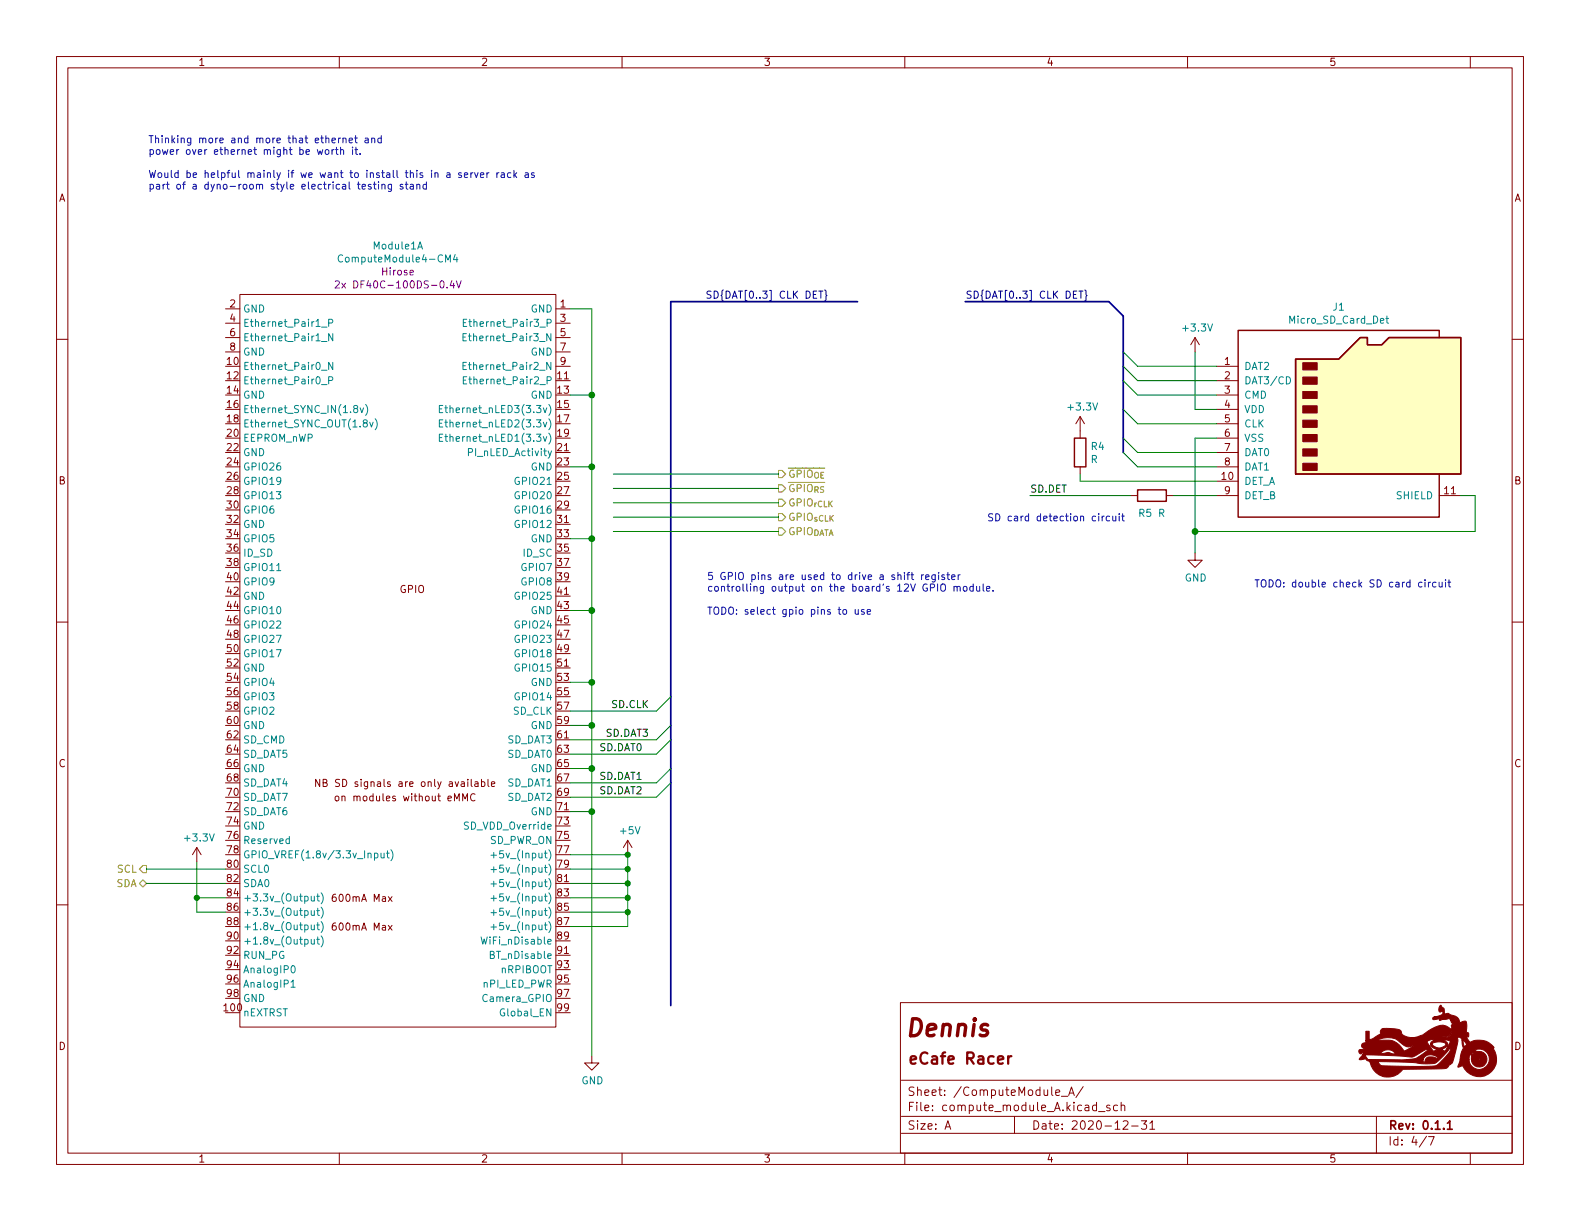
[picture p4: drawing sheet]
<svg xmlns="http://www.w3.org/2000/svg" width="279mm" height="216mm" viewBox="0 0 279 216" stroke-linecap="round" stroke-linejoin="round" font-family="sans-serif">
<g fill="none" stroke="#840000" stroke-width=".18">
<path d="M10 10h259.4v195.9h-259.4zM12 12h255.4v191.9h-255.4zM60 10v2M110 10v2M160 10v2M210 10v2M260 10v2M10 60h2M39.9 54.6h2.5M39.9 57.2h2.5M39.9 59.7h2.5M42.4 52.1h55.9v129.5h-55.9z"/>
<path d="M98.3 54.6h2.5M98.3 57.2h2.5M98.3 59.7h2.5M211.3 59.7l-.7 1.3M211.3 59.7v2.5M211.3 59.7l.8 1.3M267.4 60h2M39.9 62.2h2.5M98.3 64.8h2.5M98.3 67.3h2.5M98.3 62.2h2.5M191 73.7l-.8 1.2"/>
<path d="M191 73.7v3.8M191 73.7l.8 1.2M215.1 64.8h3.8M215.1 67.3h3.8M215.1 69.9h3.8M215.1 72.4h3.8M215.1 74.9h3.8M215.1 77.5h3.8M98.3 80h2.5M98.3 92.7h2.5M191 82.6v1.2M199.9 87.6h1.3"/>
<path d="M206.2 87.6h1.3M211.3 97.8v1.3h1.3l-1.3 1.2-1.2-1.2h1.2M215.1 87.6h3.8M215.1 85.1h3.8M215.1 80h3.8M215.1 82.6h3.8M254.5 87.6h3.8M10 110h2M98.3 105.4h2.5M98.3 118.1h2.5M267.4 110h2M56.5 137.8v1.3l-.7-1.3v1.3"/>
<path d="M57.1 138.4l.6-.1 .1-.1-.1-.3-.6-.1v1.3h.5l.2-.1 .1-.4-.3-.2M84 138.3h.5v.8M84.5 138.5l-.4 .1-.2 .2 .2 .3 .4-.1M85.1 138.3l.4-.1 .2 .3-.1 .5h-.5M85.1 137.8v1.3M86.3 137.8v1.1l.2 .2M86.9 138.6l.6-.1-.1-.2-.3-.1-.2 .2 .1 .6h.4M98.3 130.8h2.5M10 160h2M34.8 149.9l-.8 1.2M34.8 149.9v2.5M34.8 149.9l.8 1.2"/>
<path d="M59.4 140.8h.3l.2 .2v.4l-.2 .2h-.3l-.1-.2zM68.7 158.5l.6 .9M69.3 158.5l-.6 .9M81.8 141.6v-1.3l.4 .9 .5-.9v1.3M84 140.5a.6 .6 0 0 0-.8 .4 .6 .6 0 0 0 .6 .7l.2-.1M98.3 143.5h2.5M98.3 156.2h2.5M111 148.6l-.8 1.3M111 148.6v2.5M111 148.6l.8 1.3M267.4 160h2M68.7 163.6l.6 .9"/>
<path d="M69.3 163.6l-.6 .9M98.3 168.9h2.5M159.2 177.3h108.2v26.6h-108.2zM104.6 186.7v1.3h1.3l-1.3 1.2-1.2-1.2h1.2M159.4 197.4h108M159.4 191h108M167.1 199.7l.5-1.5 .5 1.5M167.3 199.2h.7M179.4 197.4v3M186.7 193.2l.7-.1-.1-.3-.4-.1-.2 .2 .1 .7h.5M187.7 193.9h1.1M189 193.7l.5-1.5 .5 1.5"/>
<path d="M189.1 193.3h.7M191.5 192.1l-1.2 2M194.3 196.6h1.1M196.3 195.5l-.4-.1-.2 .2 .1 .2 .5 .2v.3h-.6M197.6 195.5l-.4-.1-.3 .3v.4l.1 .2h.6M198.3 195.6l.2-.2 .3 .1 .1 .9M198.3 194.9v1.5M198.6 198.3l.6-.1 .2 .1 .1 .3-1 1.1h1M200.1 199.1h1.2M201.8 198.2h1l-.5 .5 .4 .2v.6l-.2 .2h-.5l-.2-.2M203.3 198.6l.5-.4v1.5M203.3 199.7h.9"/>
<path d="M243.4 197.4v6.5M60 203.9v2M110 203.9v2M159.4 200.4h108M160 203.9v2M210 203.9v2M252.3 200.9l-1.3 1.9M252.6 201h1l-.6 1.5M260 203.9v2"/>
</g>
<path d="M256 198.6l.4-.4v1.5M256 199.7h.8" fill="none" stroke="#840000" stroke-width=".3"/>
<path d="M178.3 186.8v1.3M178.9 186.8l-.4 .1-.2 .2" fill="none" stroke="#840000" stroke-width=".4"/>
<g fill="#840000" stroke="#840000" stroke-width=".18">
<path d="M241.5 182.4h.6v1.4h.3l1.7-1 .1-.1-.1-.5 .3-.3h2.3a.91 .91 0 0 1 1.1 .7l.2 .3 .3 .2a6.3 6.3 0 0 0 3.5 .4h3.6a1.04 1.04 0 0 0 1.3-1.1 1.5 1.5 0 0 1-1.8 1l-5.1 .1 1.7-.5a7.2 7.2 0 0 1 3.7-1.7l1.5 .6v-.7h.3l-.3-.4-.2-.4h.7l.3 .4h.3v.1l.1-.1h-.4l-.3-.4h-.7l-.3-.3-1.5 .3-.2-.2-1 .1-.2-.3 .3-.2h3.4l.7 .8 .1-.1-.8-.7h-3.4l3.2-.1-2.9 .1a1.34 1.34 0 0 0 1.3-.7l-.2-.3-.4 .2a.8 .8 0 0 1 .2-1.3l.4 .5a.52 .52 0 0 1 .2 .7l.1 .4 .6-.1 .6 .3a1.42 1.42 0 0 1 1.4 1.4l.6-.3h.6l.1 .8-.1 1 .4 .2v.4v.3l-.5-.1 .7 1.1a3.4 3.4 0 0 1 4.3 1l-.2 .1a3.1 3.1 0 0 1-1 4.6 3.1 3.1 0 0 1-4.4-1.6l-.8 .3 .4-1.4h1.6a1.79 1.79 0 0 0 2 1.8 1.79 1.79 0 0 0 1.5-2.2 1.79 1.79 0 0 0-2.3-1.3v.2l.3 .1a1.4 1.4 0 0 1 1.7 1.2 1.4 1.4 0 0 1-1.3 1.6 1.4 1.4 0 0 1-1.5-1.4h1.2l.1 .1 .2-.1-.2-.2-.1 .2h-1.2v-.7l-.2-.1-.2 .8h-1.6l.2-1.2h1.8l.2 .3 .1-.1-.2-.3-1.9 .1a1.05 1.05 0 0 0 .2-1.3l-.1-.8h.2l.3 1.1 .4-.4-.7-.9v.2h-.2a.58 .58 0 0 0-.8-.5 2.31 2.31 0 0 1-.1 1.8l-.8 2.6-.5 .4a1.19 1.19 0 0 1-1.5 .7l-6.7 .1a3.2 3.2 0 0 1-3.4 1.3 3.2 3.2 0 0 1-2.5-2.7h1.5l.4 .6 .4 .2h8.1a2.05 2.05 0 0 0 2.2-.8 5 5 0 0 0 1.7-2.2l-.1-.2-1.5 1.7a2.36 2.36 0 0 1-2.6 1.1h-.9a55.4 55.4 0 0 0-7.7-.4h-1.5l-.5-.2-.2-.3-.8 .2-.4-.1 .7-.8h.4l.5 .8 9.8 .1v.4l.3-.1a.99 .99 0 0 1 1.4-.8l.9 .3a1.52 1.52 0 0 0-2.6 .2h-2.9h.1a4.8 4.8 0 0 0 3.6-1.7l-.2-.2-.2 .1-1 .6a3 3 0 0 1-3 .6l-7.1-.3 .1-.2h2.9l1.4-.2 .9 .2h.5a1.67 1.67 0 0 0-2.8 0h-2.9v-.2l-.6 .2-.2-.4 .1-.3 .8-.2-.4-.4v-.4l.2-.1 1.1-.2-.6-.1v-.2l3.5-.1a3.2 3.2 0 0 1 3.3 2l1.6-.9h-.4a2.1 2.1 0 0 1-2.1-.8h4.9l1.2 1.7 .6-.3h.8l.6 .3 1-1.8-.9-.2-.1 .2a.58 .58 0 0 1 .4 .9 1.81 1.81 0 0 1-2.9-.1v-.4h.3a1.38 1.38 0 0 0 2.4 .2 1.66 1.66 0 0 0-2-.4l-.7 .2 .1-.2 .4-.3v-.1l-.2-.1-1 .4h-4.9l-.2-.2a3.3 3.3 0 0 0-3.6 0h-2.1z"/>
<path d="M230.4 81.9h2.5v1.3h-2.5z"/>
<path d="M230.4 79.4h2.5v1.2h-2.5z"/>
<path d="M230.4 76.8h2.5v1.3h-2.5z"/>
<path d="M230.4 74.3h2.5v1.3h-2.5z"/>
<path d="M230.4 71.8h2.5v1.2h-2.5z"/>
<path d="M230.4 69.2h2.5v1.3h-2.5z"/>
<path d="M230.4 66.7h2.5v1.2h-2.5z"/>
<path d="M230.4 64.1h2.5v1.3h-2.5z"/>
</g>
<path d="M254.5 59.7v-1.3h-35.6v33h35.6v-7.6M190 77.5h2v5.1h-2zM229.1 63.5h7.6l3.8-3.8h1.3v1.3h2.5l1.3-1.3h12.7v24.1h-29.2zM201.2 86.6h5v2h-5z" fill="none" stroke="#840000" stroke-width=".25"/>
<path d="M229.1 63.5h7.6l3.8-3.8h1.3v1.3h2.5l1.3-1.3h12.7v24.1h-29.2z" fill="#ffffc2" stroke="#ffffc2" stroke-width=".18"/>
<g fill="none" stroke="#008484" stroke-width=".18">
<path d="M56.9 57.8h.9M58.1 57.1h.6l.1-.2v-.3l-.7-.1v1.2M58.8 59v1.3l-.7-1.3v1.3M60.6 45.2a.6 .6 0 0 0-.8 .4 .6 .6 0 0 0 .5 .7l.3-.1M73.9 44l.4-1.2 .4 1.2M78.8 46.3v-1.2l.4 .9 .4-.9v1.2M80.5 45l-.3 .9h.8M80.8 45.5v.8M81.9 59.6h.4M81.9 57.1h.5M82.5 59h-.6v1.3h.6M82.5 56.5h-.6v1.2h.6"/>
<path d="M245.1 56.3h.5M245.3 55.9v1.1l.3 .2M56.9 65.5h.9M56.9 68h.9M56.9 60.4h.9M58.1 67.3l.6-.1 .1-.2v-.3l-.7-.1v1.3M58.8 64.1v1.2l-.7-1.2v1.2M63.7 72.1l.3 .9 .3-.9M64.7 71.5a1.46 1.46 0 0 1 0 1.9M65.4 74.7l.3 .8 .3-.8M66.3 74.1a1.46 1.46 0 0 1 0 1.9M77.7 72.3h.4"/>
<path d="M77.7 74.8h.4M77.7 77.4h.4M78.3 71.7h-.6v1.3h.6M78.3 74.2h-.6v1.3h.6M78.3 76.8h-.6v1.2h.6M78.7 72.1h.4M78.7 74.7h.4M78.7 77.2h.4M78.8 71.7v1.1l.3 .2M78.8 74.2v1.1l.3 .2M78.8 76.8v1.1l.3 .1M81.9 64.7h.4"/>
<path d="M81.9 67.2h.5M82.5 64.1h-.6v1.2h.6M82.5 66.6h-.6v1.3h.6M97.5 79.7l-.4 1.2-.2 .1M227.5 66.6a.64 .64 0 0 1 .7 .6 .64 .64 0 0 1-.7 .7zM48.9 100.9h.8M51.2 148.4l-.4-.1-.2 .3 .1 .5h.5M51.2 147.9v1.3M55 158.5l.1 .8h.3l.2-.1M55.6 158.5v.8M56 158.5h.5M56.2 158.1v1l.3 .2"/>
<path d="M56.8 157.9a1.46 1.46 0 0 1 0 1.9M66.2 150.9h.4l.2 .2-.1 .5h-.5M67.4 150.9v.7l.3 .1 .2-.1M67.9 150.9v.8M68.3 150.9h.5M68.5 150.4v1.1l.3 .2M69.1 150.3a1.46 1.46 0 0 1 0 1.9M86.8 151.2h1M86.8 153.8h1M86.8 156.3h1M86.8 158.8h1M87.3 150.7v1"/>
<path d="M87.3 153.3v.9M87.3 155.8v1M87.3 158.4v.9M51.5 173.7l.3-.4v1.3M51.5 174.6h.7M51.6 170.8h.2a.68 .68 0 0 1 .4 .6 .68 .68 0 0 1-.4 .6 .84 .84 0 0 1-.2-1.2zM55 161l.1 .8 .3 .1 .2-.2M55 163.6l.1 .7 .3 .1 .2-.1M55 166.1l.1 .8h.3l.2-.1M55.6 161v.9M55.6 163.6v.8M55.6 166.1v.8"/>
<path d="M56 161h.5M56 163.6h.5M56 166.1h.5M56.2 160.6v1.1l.3 .2M56.2 163.1v1.1l.3 .2M56.2 165.7v1.1l.3 .1M56.8 160.4a1.46 1.46 0 0 1 0 1.9M56.8 163a1.46 1.46 0 0 1 0 1.9M56.8 165.5a1.46 1.46 0 0 1 0 1.9M85.1 165.7l.3 1.2 .2-.9 .3 .9 .3-1.2M86.8 161.4h1M86.8 163.9h1"/>
<path d="M87.3 160.9v1M87.3 163.4v1"/>
</g>
<path d="M59.3 49.8l.5-.1 .2 .3-.8 .9h.8M60.4 50.1l.7 .8M61.1 50.1l-.7 .8M79.9 49.6l-.3 .9h.8M80.2 50.1v.8M80.7 49.7l.4 1.2 .4-1.2" fill="none" stroke="#840084" stroke-width=".18"/>
<path d="M137.7 85.7h.6l.6 .7-.6 .6h-.6zM137.7 83.2h.6l.6 .6-.6 .7h-.6zM137.7 88.3h.6l.6 .6-.6 .6h-.6zM137.7 90.8h.6l.6 .6-.6 .7h-.6zM137.7 93.3h.6l.6 .7-.6 .6h-.6zM25.3 153h.6v1.3h-.6l-.7-.6zM25.3 155.6l.6 .6-.6 .6-.7-.6z" fill="none" stroke="#848400" stroke-width=".18"/>
<path d="M125.7 51.5h-.4l-.3 .2 .1 .3 .6 .3v.3l-.2 .1h-.5M190.4 51.5h-.6v1.2h.6M190.8 51.5h.7M191.1 51.5v1.2M191.8 51.3l.3 .2v.6l.1 .2-.1 .1v.6l-.3 .2" fill="none" stroke="#000084" stroke-width=".18"/>
<g fill="none" stroke="#0000c2" stroke-width=".18">
<path d="M56.1 26.5l.3 .8 .2-.6 .2 .6 .3-.8M57.6 26.5h.3l.3 .2v.4l-.3 .2-.3-.1-.1-.1zM58.7 26.5v.8M59.1 26.5l-.4 .2M59.3 26.5h.5M59.5 26v1.1l.3 .2M59.9 24.4v.9M60.2 24.4l-.3 .3M60.2 26.6l.2-.1h.3l.1 .8M60.2 26v1.3M60.6 24.5l.2-.1 .3 .1 .1 .8M60.6 24.4v.9"/>
<path d="M61.7 24.8l.6-.1v-.2l-.4-.1-.2 .2 .1 .6h.5M62.3 26v.2M62.3 26.5v.8M62.7 24.4h.5M62.8 26.5h.4M62.9 24v1.1l.3 .2M62.9 26v1.1l.3 .2M63.7 27.2v.1M64 33l.6-.1v-.3h-.4l-.2 .2 .1 .6h.5M64.6 24.5h.5v.8M65.1 24.7l-.4 .1-.2 .2 .2 .3 .4-.1M65.6 32.6h-.3l-.2 .2 .1 .2 .4 .1v.3h-.5"/>
<path d="M65.7 24.5l.2-.1 .3 .1 .1 .8M65.7 24.4v.9M66 32.6h.5M66.2 32.2v1.1l.3 .1M66.9 32.6v.8M67.4 24.5l-.3-.1-.3 .3 .1 .5h.5M67.4 24v1.3M67.5 32.7l.2-.1h.3l.1 .8M67.5 32.6v.8M69.2 32.6v1l-.2 .3-.3-.1M69.2 32.6h-.3l-.3 .2 .2 .6h.4M71.2 32.6h-.3l-.2 .2 .1 .2 .4 .1v.3h-.5"/>
<path d="M71.7 32.6h.4M71.8 32.2v1.1l.3 .1M72.6 32.6h.4l.1 .8M73.1 32.9l-.4 .1-.2 .1 .2 .3h.4M73.7 32.7l.2-.1h.3l.1 .8M73.7 32.6v.8M75.4 32.6h-.4l-.2 .2 .1 .6h.5M75.4 32.2v1.2M79 30.6h.5l.1 .8M79.6 30.8l-.4 .1-.2 .2 .2 .3 .4-.1M81.6 30.6l-.3-.1-.2 .2 .1 .2 .4 .1v.3h-.5M82.1 31l.6-.2v-.2l-.4-.1-.2 .2 .1 .6h.5"/>
<path d="M83.3 30.5v.9M83.6 30.5l-.3 .3M83.9 30.5l.3 .9 .3-.9M85 31l.6-.2-.1-.2-.4-.1-.1 .2v.6h.5M86.1 30.5v.9M86.5 30.5l-.4 .3M87.9 30.5v.9M88.2 30.5l-.3 .3M88.6 30.6h.5l.1 .8M89.2 30.8l-.4 .1-.2 .2 .2 .3 .4-.1M90.3 30.6l-.3-.1-.3 .3 .2 .5h.4M90.9 30.1v1.3"/>
<path d="M91 30.9l.4 .5M91.4 30.5l-.5 .5M92.9 30.6h.5v.8M93.4 30.8l-.4 .1-.2 .2 .2 .3 .4-.1M94.5 30.6l-.3-.1-.2 .2v.2l.5 .1v.3h-.5M194.3 90.8v.2M194.3 91.3v.8M194.9 91.3v.8M195.3 91.3l-.4 .2M196.2 91.3h-.3l-.3 .2 .1 .5h.5M196.8 91.3v.7l.3 .1 .2-.1M197.3 91.3v.8"/>
<path d="M197.9 90.8v.2M197.9 91.3v.8M198.3 91.3h.5M198.5 90.8v1.1l.3 .2M149.2 107.8h.3l.2 .2v.4l-.2 .2h-.3l-.1-.2zM151.2 107.8l.1 .8h.3l.2-.1M151.8 107.8v.8M152.8 107.8h-.3l-.2 .2 .1 .1 .4 .2v.3h-.5M153.3 108.2l.7-.1-.1-.3h-.4l-.2 .2 .1 .6h.5M160.4 101.6h.4M160.8 101.2l-.3 .2v1.1M161.1 101.6h.5"/>
<path d="M161.3 101.2v1.1l.3 .2M163 101.6v.9M163.3 101.6l-.3 .3M163.7 102.1l.6-.2-.1-.2-.3-.1-.2 .2v.6h.5M165.4 101.6v1.1l-.3 .2-.3-.1M165.4 101.7l-.4-.1-.2 .3 .1 .5h.5M166 101.2v.1M166 101.6v.9M166.4 103.4l.3-.1a.43 .43 0 0 1 .5 .4v.4a.42 .42 0 0 1-.4 .4 .42 .42 0 0 1-.5-.4zM167 101.7l-.3-.1-.2 .2 .1 .2 .4 .1v.3h-.5M167.4 101.6h.5M167.6 101.2v1.1l.3 .2"/>
<path d="M168.3 102.1l.6-.2-.1-.2-.3-.1-.2 .2v.6h.5M168.7 103.8l.2-.1h.3l.1 .8M168.7 103.7v.8M169.3 103.9l.1-.2h.3l.1 .8M169.4 101.6v.9M169.8 101.6l-.4 .3M170.4 103.8l.2-.1 .3 .1 .1 .5-.1 .2h-.3l-.2-.1zM172.1 103.7h-.4l-.2 .2 .1 .6h.5M172.1 103.3v1.2M172.7 103.7l.1 .8h.3l.1-.1M173.2 103.7v.8M173.8 103.3v1l.2 .2"/>
<path d="M174.5 104.1l.6-.1-.1-.3h-.4l-.1 .2v.6h.5M175.6 104.4v.1M251.5 103l-.4-.1-.3 .3 .2 .5h.5M252 102.5v.1M252 102.9v.9M252.6 102.9v.9M253 102.9l-.4 .3M253.9 103l-.3-.1-.3 .3 .1 .5h.5M254.5 102.9v.8l.3 .1 .2-.1M255 102.9v.9M255.6 102.5v.1M255.6 102.9v.9"/>
<path d="M256 102.9h.5M256.2 102.5v1.1l.3 .2"/>
</g>
<path d="M151.6 53.3h-33v124.5M170.7 53.3h25.4l2.5 2.6v24.1" fill="none" stroke="#000084" stroke-width=".3"/>
<g fill="none" stroke="#008400" stroke-width=".18">
<path d="M100.8 54.6h3.8v132.1M100.8 69.9h3.8M198.6 72.4l2.6 2.5h13.9M198.6 77.5l2.6 2.5h13.9M198.6 67.3l2.6 2.6h13.9M198.6 62.2l2.6 2.6h13.9M198.6 64.8l2.6 2.5h13.9M211.3 62.2v10.2h3.8M215.1 77.5h-3.8v20.3M100.8 82.6h3.8M100.8 95.3h3.8M108.5 86.4h29.2"/>
<path d="M108.5 88.9h29.2M108.5 83.8h29.2M108.5 91.4h29.2M108.5 94h29.2M182.1 87.6h17.8M191 83.8v1.3h24.1M198.6 80l2.6 2.6h13.9M207.5 87.6h7.6M258.3 87.6h2.6v6.4h-49.6M100.8 108h3.8M100.8 120.7h3.8M100.8 135.9h3.8"/>
<path d="M100.8 128.3h3.8M118.6 128.3l-2.5 2.5h-15.3M118.6 123.2l-2.5 2.5h-15.3M118.6 135.9l-2.5 2.5h-15.3M118.6 138.4l-2.5 2.6h-15.3M118.6 130.8l-2.5 2.6h-15.3M25.9 153.7h14M25.9 156.2h14M34.8 158.8h5.1M34.8 152.4v8.9h5.1M100.8 151.1h10.2v12.7h-10.2M100.8 158.8h10.2"/>
<path d="M100.8 153.7h10.2M100.8 156.2h10.2M100.8 143.5h3.8M100.8 161.3h10.2"/>
</g>
<g fill="#008400" stroke="#008400" stroke-width=".18">
<circle cx="111" cy="158.8" r=".46"/>
<circle cx="111" cy="156.2" r=".46"/>
<circle cx="111" cy="151.1" r=".46"/>
<circle cx="111" cy="153.7" r=".46"/>
<circle cx="111" cy="161.3" r=".46"/>
<circle cx="104.6" cy="135.9" r=".51"/>
<circle cx="104.6" cy="128.3" r=".51"/>
<circle cx="104.6" cy="143.5" r=".51"/>
<circle cx="104.6" cy="82.6" r=".51"/>
<circle cx="104.6" cy="95.3" r=".51"/>
<circle cx="104.6" cy="120.7" r=".51"/>
<circle cx="104.6" cy="108" r=".51"/>
<circle cx="104.6" cy="69.9" r=".51"/>
<circle cx="34.8" cy="158.8" r=".46"/>
<circle cx="211.3" cy="94" r=".51"/>
</g>
<text font-size="4.2" fill="#840000" x="159.9" y="183.3">Dennis</text>
<text font-size="2.8" fill="#840000" x="160.4" y="188.2">eCafe Racer</text>
<g font-size="2.1" fill="#840000">
<text x="160.4" y="196.5">File: compute_module_A.kicad_sch</text>
<text x="160.4" y="193.8">Sheet: /ComputeModule_A/</text>
<text x="160.4" y="199.7">Size: A</text>
<text x="182.4" y="199.7">Date: 2020-12-31</text>
<text x="245.4" y="199.7">Rev: 0.1.1</text>
<text x="245.4" y="202.5">Id: 4/7</text>
</g>
<g font-size="1.8" fill="#840000">
<text x="35" y="11.6">1</text>
<text x="85" y="11.6">2</text>
<text x="135" y="11.6">3</text>
<text x="185" y="11.6">4</text>
<text x="235" y="11.6">5</text>
<text x="10.3" y="35.6">A</text>
<text x="267.7" y="35.6">A</text>
<text x="40.7" y="54.4">2</text>
<text x="40.7" y="56.9">4</text>
<text x="40.7" y="59.4">6</text>
<text x="99.1" y="54.4">1</text>
<text x="99.1" y="56.9">3</text>
<text x="99.1" y="59.4">5</text>
<text x="40.2" y="64.5">10</text>
<text x="40.7" y="62">8</text>
<text x="99.1" y="62">7</text>
<text x="99.1" y="64.5">9</text>
<text x="216.6" y="64.5">1</text>
<text x="40.2" y="67.1">12</text>
<text x="40.2" y="69.6">14</text>
<text x="98.6" y="67.1">11</text>
<text x="98.6" y="69.6">13</text>
<text x="216.6" y="67.1">2</text>
<text x="216.6" y="69.6">3</text>
<text x="40.2" y="72.1">16</text>
<text x="40.2" y="74.7">18</text>
<text x="40.2" y="77.2">20</text>
<text x="98.6" y="72.1">15</text>
<text x="98.6" y="74.7">17</text>
<text x="98.6" y="77.2">19</text>
<text x="216.6" y="72.1">4</text>
<text x="216.6" y="74.7">5</text>
<text x="216.6" y="77.2">6</text>
<text x="40.2" y="79.8">22</text>
<text x="40.2" y="82.3">24</text>
<text x="98.6" y="79.8">21</text>
<text x="98.6" y="82.3">23</text>
<text x="216.6" y="79.8">7</text>
<text x="216.6" y="82.3">8</text>
<text x="10.3" y="85.7">B</text>
<text x="40.2" y="84.8">26</text>
<text x="40.2" y="87.4">28</text>
<text x="40.2" y="89.9">30</text>
<text x="98.6" y="84.8">25</text>
<text x="98.6" y="87.4">27</text>
<text x="98.6" y="89.9">29</text>
<text x="216.1" y="84.8">10</text>
<text x="216.6" y="87.4">9</text>
<text x="255.4" y="87.4">11</text>
<text x="267.7" y="85.7">B</text>
<text x="40.2" y="92.5">32</text>
<text x="40.2" y="95">34</text>
<text x="98.6" y="92.5">31</text>
<text x="98.6" y="95">33</text>
<text x="40.2" y="97.5">36</text>
<text x="40.2" y="100.1">38</text>
<text x="98.6" y="97.5">35</text>
<text x="98.6" y="100.1">37</text>
<text x="40.2" y="102.6">40</text>
<text x="40.2" y="105.2">42</text>
<text x="40.2" y="107.7">44</text>
<text x="70.7" y="104.8">GPIO</text>
<text x="98.6" y="102.6">39</text>
<text x="98.6" y="105.2">41</text>
<text x="98.6" y="107.7">43</text>
<text x="40.2" y="110.2">46</text>
<text x="40.2" y="112.8">48</text>
<text x="98.6" y="110.2">45</text>
<text x="98.6" y="112.8">47</text>
<text x="40.2" y="115.3">50</text>
<text x="40.2" y="117.9">52</text>
<text x="98.6" y="115.3">49</text>
<text x="98.6" y="117.9">51</text>
<text x="40.2" y="120.4">54</text>
<text x="40.2" y="122.9">56</text>
<text x="40.2" y="125.5">58</text>
<text x="98.6" y="120.4">53</text>
<text x="98.6" y="122.9">55</text>
<text x="98.6" y="125.5">57</text>
<text x="40.2" y="128">60</text>
<text x="40.2" y="130.6">62</text>
<text x="98.6" y="128">59</text>
<text x="98.6" y="130.6">61</text>
<text x="10.3" y="135.6">C</text>
<text x="40.2" y="133.1">64</text>
<text x="40.2" y="135.6">66</text>
<text x="98.6" y="133.1">63</text>
<text x="98.6" y="135.6">65</text>
<text x="267.7" y="135.6">C</text>
<text x="40.2" y="138.2">68</text>
<text x="40.2" y="140.7">70</text>
<text x="40.2" y="143.3">72</text>
<text x="58" y="139.1">NB SD signals are only available</text>
<text x="60.4" y="141.7">on modules without eMMC</text>
<text x="98.6" y="138.2">67</text>
<text x="98.6" y="140.7">69</text>
<text x="98.6" y="143.3">71</text>
<text x="40.2" y="145.8">74</text>
<text x="40.2" y="148.3">76</text>
<text x="98.6" y="145.8">73</text>
<text x="98.6" y="148.3">75</text>
<text x="40.2" y="150.9">78</text>
<text x="40.2" y="153.4">80</text>
<text x="40.2" y="156">82</text>
<text x="98.6" y="150.9">77</text>
<text x="98.6" y="153.4">79</text>
<text x="98.6" y="156">81</text>
<text x="40.2" y="158.5">84</text>
<text x="40.2" y="161">86</text>
<text x="59.1" y="159.5">600mA Max</text>
<text x="98.6" y="158.5">83</text>
<text x="98.6" y="161">85</text>
<text x="40.2" y="163.6">88</text>
<text x="40.2" y="166.1">90</text>
<text x="59.1" y="164.5">600mA Max</text>
<text x="98.6" y="163.6">87</text>
<text x="98.6" y="166.1">89</text>
<text x="40.2" y="168.7">92</text>
<text x="40.2" y="171.2">94</text>
<text x="40.2" y="173.7">96</text>
<text x="98.6" y="168.7">91</text>
<text x="98.6" y="171.2">93</text>
<text x="98.6" y="173.7">95</text>
<text x="39.7" y="178.8">100</text>
<text x="40.2" y="176.3">98</text>
<text x="98.6" y="176.3">97</text>
<text x="98.6" y="178.8">99</text>
<text x="10.3" y="185.7">D</text>
<text x="267.7" y="185.7">D</text>
<text x="35" y="205.6">1</text>
<text x="85" y="205.6">2</text>
<text x="135" y="205.6">3</text>
<text x="185" y="205.6">4</text>
<text x="235" y="205.6">5</text>
</g>
<g font-size="1.8" fill="#0000c2">
<text x="26.2" y="25.3">Thinking more and more that ethernet and</text>
<text x="26.2" y="27.4">power over ethernet might be worth it.</text>
<text x="26.2" y="31.5">Would be helpful mainly if we want to install this in a server rack as</text>
<text x="26.2" y="33.5">part of a dyno-room style electrical testing stand</text>
<text x="174.5" y="92.2">SD card detection circuit</text>
<text x="125" y="102.5">5 GPIO pins are used to drive a shift register</text>
<text x="125" y="104.6">controlling output on the board's 12V GPIO module.</text>
<text x="221.7" y="103.9">TODO: double check SD card circuit</text>
<text x="125" y="108.7">TODO: select gpio pins to use</text>
</g>
<g font-size="1.8" fill="#008484">
<text x="60.8" y="46.4">ComputeModule4-CM4</text>
<text x="66.1" y="44.1">Module1A</text>
<text x="42.9" y="55.2">GND</text>
<text x="42.9" y="57.8">Ethernet_Pair1_P</text>
<text x="83.1" y="57.8">Ethernet_Pair3_P</text>
<text x="93.9" y="55.2">GND</text>
<text x="209.4" y="58.6">+3.3V</text>
<text x="228.2" y="57.2">Micro_SD_Card_Det</text>
<text x="235.7" y="54.9">J1</text>
<text x="42.9" y="65.4">Ethernet_Pair0_N</text>
<text x="42.9" y="60.3">Ethernet_Pair1_N</text>
<text x="42.9" y="62.9">GND</text>
<text x="83" y="60.3">Ethernet_Pair3_N</text>
<text x="83" y="65.4">Ethernet_Pair2_N</text>
<text x="93.9" y="62.9">GND</text>
<text x="220" y="65.4">DAT2</text>
<text x="42.9" y="67.9">Ethernet_Pair0_P</text>
<text x="42.9" y="70.5">GND</text>
<text x="83.1" y="67.9">Ethernet_Pair2_P</text>
<text x="93.9" y="70.5">GND</text>
<text x="220" y="67.9">DAT3/CD</text>
<text x="220" y="70.5">CMD</text>
<text x="42.9" y="73">Ethernet_SYNC_IN(1.8v)</text>
<text x="42.9" y="75.6">Ethernet_SYNC_OUT(1.8v)</text>
<text x="79.4" y="73">Ethernet_nLED3(3.3v)</text>
<text x="79.4" y="75.6">Ethernet_nLED2(3.3v)</text>
<text x="189" y="72.6">+3.3V</text>
<text x="220" y="73">VDD</text>
<text x="220" y="75.6">CLK</text>
<text x="42.9" y="78.1">EEPROM_nWP</text>
<text x="42.9" y="80.6">GND</text>
<text x="42.9" y="83.2">GPIO26</text>
<text x="79.4" y="78.1">Ethernet_nLED1(3.3v)</text>
<text x="83.1" y="80.6">PI_nLED_Activity</text>
<text x="93.9" y="83.2">GND</text>
<text x="192.9" y="81.9">R</text>
<text x="193" y="79.6">R4</text>
<text x="220" y="78.1">VSS</text>
<text x="220" y="80.6">DAT0</text>
<text x="220" y="83.2">DAT1</text>
<text x="42.9" y="85.7">GPIO19</text>
<text x="42.9" y="88.3">GPIO13</text>
<text x="91.4" y="85.7">GPIO21</text>
<text x="91.4" y="88.3">GPIO20</text>
<text x="220" y="85.7">DET_A</text>
<text x="220" y="88.3">DET_B</text>
<text x="247" y="88.3">SHIELD</text>
<text x="42.9" y="90.8">GPIO6</text>
<text x="42.9" y="93.3">GND</text>
<text x="42.9" y="95.9">GPIO5</text>
<text x="91.4" y="90.8">GPIO16</text>
<text x="91.4" y="93.3">GPIO12</text>
<text x="93.9" y="95.9">GND</text>
<text x="201.4" y="91.4">R5 R</text>
<text x="42.9" y="98.4">ID_SD</text>
<text x="42.9" y="101">GPIO11</text>
<text x="92.4" y="101">GPIO7</text>
<text x="92.6" y="98.4">ID_SC</text>
<text x="42.9" y="103.5">GPIO9</text>
<text x="42.9" y="106">GND</text>
<text x="91.4" y="106">GPIO25</text>
<text x="92.4" y="103.5">GPIO8</text>
<text x="209.5" y="102.8">GND</text>
<text x="42.9" y="108.6">GPIO10</text>
<text x="42.9" y="111.1">GPIO22</text>
<text x="42.9" y="113.7">GPIO27</text>
<text x="91.4" y="111.1">GPIO24</text>
<text x="91.4" y="113.7">GPIO23</text>
<text x="93.9" y="108.6">GND</text>
<text x="42.9" y="116.2">GPIO17</text>
<text x="42.9" y="118.7">GND</text>
<text x="91.4" y="116.2">GPIO18</text>
<text x="91.4" y="118.7">GPIO15</text>
<text x="42.9" y="121.3">GPIO4</text>
<text x="42.9" y="123.8">GPIO3</text>
<text x="91.4" y="123.8">GPIO14</text>
<text x="93.9" y="121.3">GND</text>
<text x="42.9" y="126.4">GPIO2</text>
<text x="42.9" y="128.9">GND</text>
<text x="42.9" y="131.4">SD_CMD</text>
<text x="89.7" y="131.4">SD_DAT3</text>
<text x="90.7" y="126.4">SD_CLK</text>
<text x="93.9" y="128.9">GND</text>
<text x="42.9" y="134">SD_DAT5</text>
<text x="42.9" y="136.5">GND</text>
<text x="89.7" y="134">SD_DAT0</text>
<text x="93.9" y="136.5">GND</text>
<text x="42.9" y="139.1">SD_DAT4</text>
<text x="42.9" y="141.6">SD_DAT7</text>
<text x="89.7" y="139.1">SD_DAT1</text>
<text x="89.7" y="141.6">SD_DAT2</text>
<text x="32.8" y="148.8">+3.3V</text>
<text x="42.9" y="144.1">SD_DAT6</text>
<text x="42.9" y="146.7">GND</text>
<text x="42.9" y="149.2">Reserved</text>
<text x="82.4" y="146.7">SD_VDD_Override</text>
<text x="86.6" y="149.2">SD_PWR_ON</text>
<text x="93.9" y="144.1">GND</text>
<text x="109.8" y="147.5">+5V</text>
<text x="42.9" y="151.8">GPIO_VREF(1.8v/3.3v_Input)</text>
<text x="42.9" y="154.3">SCL0</text>
<text x="88.3" y="151.8">+5v_(Input)</text>
<text x="88.3" y="154.3">+5v_(Input)</text>
<text x="42.9" y="156.8">SDA0</text>
<text x="42.9" y="159.4">+3.3v_(Output)</text>
<text x="42.9" y="161.9">+3.3v_(Output)</text>
<text x="88.3" y="156.8">+5v_(Input)</text>
<text x="88.3" y="159.4">+5v_(Input)</text>
<text x="88.3" y="161.9">+5v_(Input)</text>
<text x="42.9" y="164.5">+1.8v_(Output)</text>
<text x="42.9" y="167">+1.8v_(Output)</text>
<text x="85.7" y="167">WiFi_nDisable</text>
<text x="88.3" y="164.5">+5v_(Input)</text>
<text x="42.9" y="169.5">RUN_PG</text>
<text x="42.9" y="172.1">AnalogIP0</text>
<text x="87.1" y="169.5">BT_nDisable</text>
<text x="88.7" y="172.1">nRPIBOOT</text>
<text x="42.9" y="179.7">nEXTRST</text>
<text x="42.9" y="174.6">AnalogIP1</text>
<text x="42.9" y="177.2">GND</text>
<text x="85.4" y="174.6">nPI_LED_PWR</text>
<text x="85.9" y="177.2">Camera_GPIO</text>
<text x="88.8" y="179.7">Global_EN</text>
<text x="102.8" y="191.7">GND</text>
</g>
<g font-size="1.8" fill="#840084">
<text x="61.2" y="51">2x DF40C-100DS-0.4V</text>
<text x="67.6" y="48.7">Hirose</text>
</g>
<g font-size="1.8" fill="#000084">
<text x="126.8" y="52.8">SD{DAT[0..3] CLK DET}</text>
<text x="170.7" y="52.8">SD{DAT[0..3] CLK DET}</text>
</g>
<g font-size="1.8" fill="#848400">
<text x="139.3" y="87">~GPIO_{RS}</text>
<text x="139.3" y="84.5">~GPIO_{OE}</text>
<text x="139.3" y="89.5">GPIO_{rCLK}</text>
<text x="139.3" y="92.1">GPIO_{sCLK}</text>
<text x="139.3" y="94.6">GPIO_{DATA}</text>
<text x="20.7" y="154.3">SCL</text>
<text x="20.5" y="156.8">SDA</text>
</g>
<g font-size="1.8">
<text x="182.1" y="87.1">SD.DET</text>
<text x="108.2" y="125.2">SD.CLK</text>
<text x="107.2" y="130.3">SD.DAT3</text>
<text x="105.9" y="137.9">SD.DAT1</text>
<text x="105.9" y="132.8">SD.DAT0</text>
<text x="105.9" y="140.4">SD.DAT2</text>
</g>
</svg>
